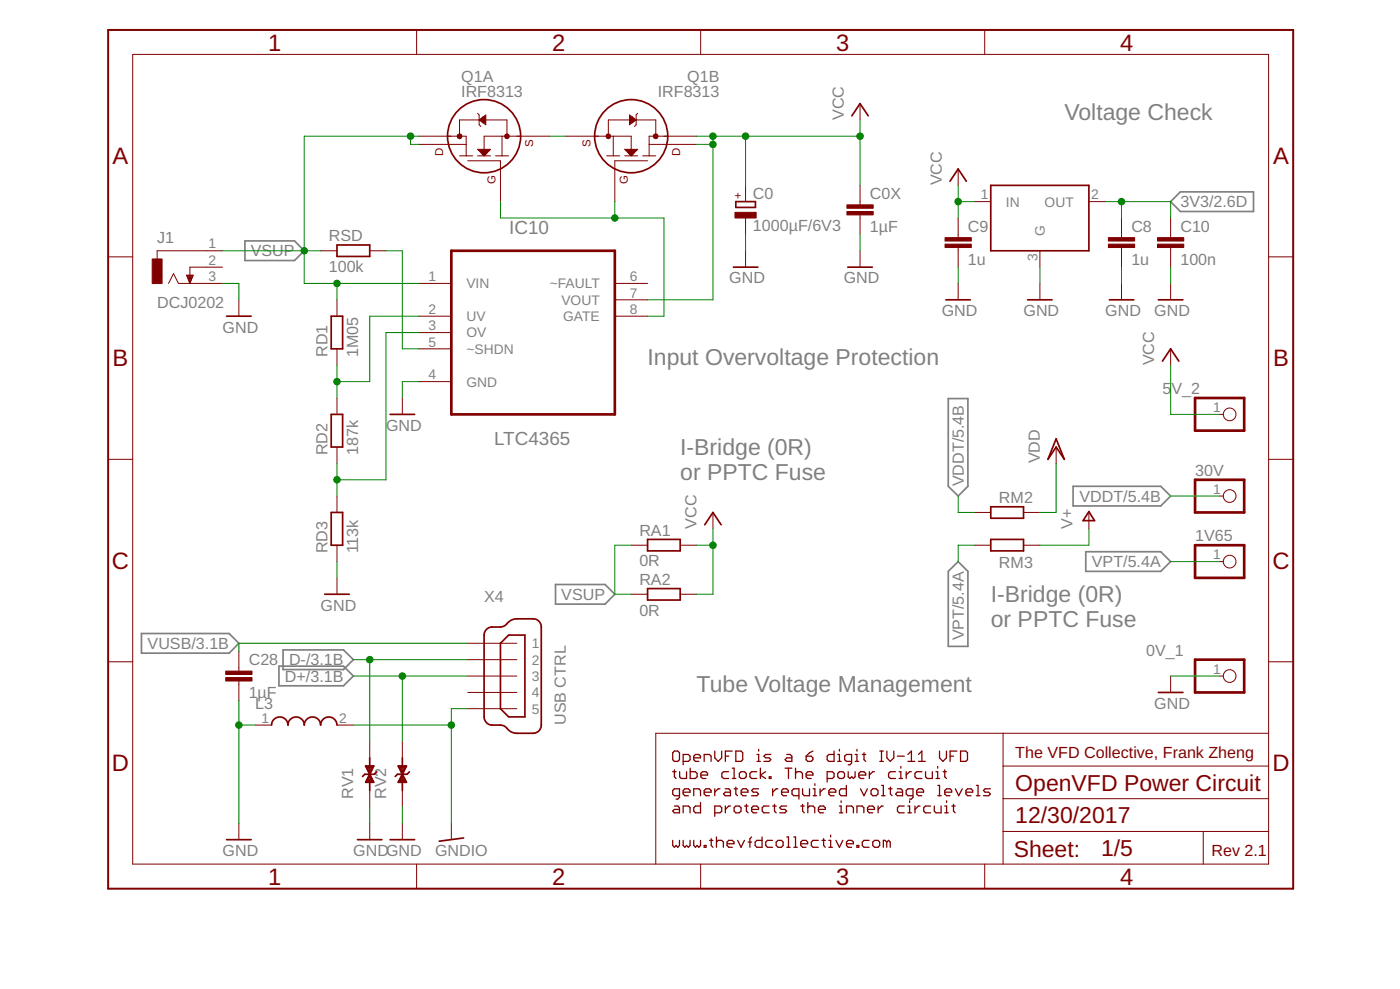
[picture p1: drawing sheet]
<svg xmlns="http://www.w3.org/2000/svg" width="210mm" height="148mm" viewBox="0 0 210 148" stroke-linecap="round" stroke-linejoin="round" font-family="sans-serif">
<path d="M36.7 36.1h7.5l1.4 1.5-1.4 1.4h-7.5zM175.5 30.2l1.5-1.5h10.9v3h-10.9zM142.2 59.7h2.9v13.2l-1.4 1.4-1.5-1.4zM160.9 72.9h13.1l1.5 1.4-1.5 1.5h-13.1zM21.2 94.9h13.2l1.4 1.5-1.4 1.5h-13.2zM41.8 99.8h9.7l1.5 1.5-1.5 1.4h-9.7zM42.4 97.4h9.1l1.5 1.4-1.5 1.5h-9.1zM83.3 87.6h7.4l1.5 1.4-1.5 1.5h-7.4zM142.2 85.6l1.5-1.5 1.4 1.5v11.2h-2.9zM162.8 82.7h11.2l1.5 1.4-1.5 1.5h-11.2z" fill="none" stroke="#808080" stroke-width=".25"/>
<g fill="none" stroke="#800000" stroke-width=".19">
<path d="M100.9 112.8l.2-.3h.5l.3 .3v1l-.3 .3h-.5l-.2-.3zM100.9 115.6h.5M101.1 115.3v1.1l.3 .2M101.9 119.2h-.8l-.2-.2v-.6l.2-.2h.8v1.3l-.3 .2h-.2M101.9 115.6v.8l.3 .2h.7v-1M102.4 114.1h.8l.3-.3v-.5l-.3-.3h-.8v1.6M102.4 118.7h1.1v-.3l-.3-.2h-.5l-.3 .2v.6l.3 .2h.5M103.5 115.1v1.5h.7l.3-.2v-.5l-.3-.3h-.7M104 113.5h1v-.2l-.2-.3h-.5l-.3 .3v.5l.3 .3h.5M104 119.2v-1h.8l.2 .2v.8M105.1 116.1h1v-.2l-.3-.3h-.5l-.2 .3v.5l.2 .2h.5M105.6 114.1v-1.1h.8l.2 .3v.8"/>
<path d="M105.6 118.7h1v-.3l-.2-.2h-.5l-.3 .2v.6l.3 .2h.5M107.2 112.5v1l.5 .6 .5-.6v-1M107.2 118.2v1M107.9 118.2h-.2l-.5 .5M108.7 118.2h.6l.2 .2v.8h-.8l-.2-.2 .2-.3h.8M108.8 113.3h.5M109.2 115.6h-.7l-.3 .3v.5l.3 .2h.7M109.8 112.5h-1v1.6M109.8 116.6h.5M109.8 115.1h.3v1.5M110.1 118.2h.5M110.3 112.5h.8l.3 .3v1l-.3 .3h-.8z"/>
<path d="M110.3 117.9v1.1l.3 .2M111.1 115.6h.5l.3 .3v.5l-.3 .2h-.5l-.3-.2v-.5zM111.1 118.7h1v-.3l-.2-.2h-.5l-.3 .2v.6l.3 .2h.5M113.5 115.6h-.8l-.3 .3v.5l.3 .2h.8M113.5 114.1h.5M113.5 113h.2v1.1M113.7 118.2h-.8l-.2 .2 .2 .3h.6l.2 .3-.2 .2h-.8M113.7 112.3v.2M114 115.1v1.5M114.8 115.6l-.8 .5 .8 .5M115.3 116.4h.3v.2h-.3zM115.6 113h-.8l-.3 .3 .3 .2h.5l.3 .3-.3 .3h-.8"/>
<path d="M115.8 118.2v1M116.6 118.2h-.2l-.6 .5M117.2 118.7h1v-.3l-.3-.2h-.5l-.2 .2v.6l.2 .2h.5M117.7 115.1h1M118 113h.5l.2 .3v.8h-.7l-.3-.3 .3-.3h.7M118.2 115.1v1.5M119.3 115.9l.2-.3h.6l.2 .3v.7M119.3 115.1v1.5M119.8 119.2h-.8l-.3-.2v-.6l.3-.2h.8v1.5M120.3 118.2v.8l.3 .2h.8v-1M120.9 113.3h.7l.3 .2v.3l-.3 .3h-.5l-.2-.3zM120.9 116.1h1v-.2l-.3-.3h-.5l-.2 .3v.5l.2 .2h.5"/>
<path d="M121.9 112.5l-.5 .3-.5 .5M121.9 118.2h.3v1M121.9 119.2h.5M122.2 117.4v.3M123 118.2v1M123.7 118.2h-.2l-.5 .5M124 116.6h.8l.3-.2v-.5l-.3-.3h-.8v1.6M124.3 118.7h1v-.3l-.2-.2h-.6l-.2 .2v.6l.2 .2h.6M125.1 112.5v1.6h-.8l-.3-.3v-.5l.3-.3h.8M125.6 114.1h.5M125.6 113h.3v1.1M125.9 112.3v.2"/>
<path d="M125.9 115.6h.5l.2 .3v.5l-.2 .2h-.5l-.3-.2v-.5zM126.1 120v.2M126.9 117.7v1.5h-.8l-.2-.2v-.6l.2-.2h.8M127.2 115.6v.8l.2 .2 .3-.2 .3 .2 .2-.2v-.8M127.7 114.1h-.8l-.3-.3v-.5l.3-.3h.8v1.3l-.3 .3h-.2M128.2 114.1h.5M128.2 113h.3v1.1M128.5 112.3v.2M128.8 116.1h1v-.2l-.3-.3h-.5l-.2 .3v.5l.2 .2h.5M129 118.2l.5 1 .5-1M129.3 113h.5M129.5 112.8v1l.3 .3"/>
<path d="M130.3 115.6v1M130.6 118.4l.3-.2h.5l.2 .2v.6l-.2 .2h-.5l-.3-.2zM131.1 115.6h-.2l-.6 .5M131.9 112.5h.5M131.9 114.1h.5M132.2 112.5v1.6M132.2 119.2h.5M132.2 117.7h.2v1.5M133 112.5v1l.5 .6 .5-.6v-1M133.2 118.2h.6M133.5 117.9v1.1l.3 .2M134.3 115.6h-.8l-.3 .3v.5l.3 .2h.8"/>
<path d="M134.5 118.2h.6l.2 .2v.8h-.8l-.2-.2 .2-.3h.8M134.6 113.3h1M134.8 115.6h.3v1M134.8 116.6h.5M135.1 114.8v.3M135.9 115.6v1M136.1 114.1h1.1M136.1 113l.6-.5v1.6M136.4 120v.2M136.6 115.6h-.2l-.5 .5M136.9 119.2h-.8l-.2-.2v-.6l.2-.2h.8v1.3l-.3 .2h-.2M137.4 118.7h1.1v-.3l-.3-.2h-.5l-.3 .2v.6l.3 .2h.5"/>
<path d="M137.7 114.1h1M137.7 113l.5-.5v1.6M138.2 115.6h-.8l-.2 .3v.5l.2 .2h.8M138.8 115.6v.8l.2 .2h.8v-1M140.3 115.6h.3v1M140.3 116.6h.6M140.6 114.8v.3M140.6 117.7h.3v1.5M140.6 119.2h.5M140.9 112.5v1l.5 .6 .5-.6v-1M141.4 115.6h.5M141.6 115.3v1.1l.3 .2"/>
<path d="M141.6 118.7h1.1v-.3l-.3-.2h-.5l-.3 .2v.6l.3 .2h.5M141.9 120v.2M142.5 113.3h.5M143.2 118.2l.5 1 .6-1M143.5 112.5h-1v1.6M144 112.5h.8l.3 .3v1l-.3 .3h-.8zM144.8 118.7h1v-.3l-.2-.2h-.5l-.3 .2v.6l.3 .2h.5M146.4 119.2h.5M146.4 117.7h.2v1.5M148.5 118.2h-.8l-.3 .2 .3 .3h.5l.3 .3-.3 .2h-.8M100.9 125.9v.8l.2 .2 .3-.2 .2 .2 .3-.2v-.8M101.1 120.8h.5l.3 .2v.8h-.8l-.2-.3 .2-.2h.8"/>
<path d="M102.4 121.8v-1h.8l.3 .2v.8M102.4 125.9v.8l.3 .2 .2-.2 .3 .2 .3-.2v-.8M104 125.9v.8l.3 .2 .2-.2 .3 .2 .2-.2v-.8M105 120.2v1.6h-.7l-.3-.3v-.5l.3-.2h.7M105.6 126.7h.3v.2h-.3zM106.4 125.9h.5M106.6 125.6v1.1l.3 .2M107.2 121.8h.7l.3-.3v-.5l-.3-.2h-.7v1.5M107.4 126.2l.3-.3h.5l.3 .3v.7M107.4 125.4v1.5M108.8 120.8v1M109 126.4h1v-.2l-.2-.3h-.5l-.3 .3v.5l.3 .2h.5"/>
<path d="M109.5 120.8h-.2l-.5 .5M110.1 121l.2-.2h.5l.3 .2v.5l-.3 .3h-.5l-.2-.3zM110.6 125.9l.5 1 .5-1M111.6 120.8h.6M111.9 120.5v1l.3 .3M112.2 126.2h.5M112.7 125.4l-.3 .2v1.3M112.7 121.3h1v-.3l-.2-.2h-.6l-.2 .2v.5l.2 .3h.6M114.3 125.4v1.5h-.8l-.3-.2v-.5l.3-.3h.8M115.3 120.8h-.8l-.2 .2v.5l.2 .3h.8M115.8 125.9h-.7l-.3 .3v.5l.3 .2h.7M115.8 120.8h.6"/>
<path d="M116.1 120.5v1l.3 .3M116.4 126.2l.2-.3h.6l.2 .3v.5l-.2 .2h-.6l-.2-.2zM117.9 120.8h-.7l-.3 .2 .3 .3h.5l.2 .2-.2 .3h-.8M118 125.4h.2v1.5M118 126.9h.5M119 125.4h.3v1.5M119 126.9h.5M120.1 120.8h.5M120.1 126.4h1v-.2l-.3-.3h-.5l-.2 .3v.5l.2 .2h.5M120.3 120.5v1l.3 .3M121.1 121l.3-.2h.5l.3 .2v.8M121.1 120.2v1.6"/>
<path d="M122.7 125.9h-.8l-.3 .3v.5l.3 .2h.8M122.7 121.3h1v-.3l-.2-.2h-.5l-.3 .2v.5l.3 .3h.5M123.2 125.9h.5M123.5 125.6v1.1l.2 .2M124.3 126.9h.5M124.3 125.9h.2v1M124.5 125.1v.3M125.3 125.9l.6 1 .5-1M125.9 120.8h.2v1M125.9 121.8h.5M126.9 126.4h1.1v-.2l-.3-.3h-.5l-.3 .3v.5l.3 .2h.5M126.9 121.8v-1h.8l.3 .2v.8"/>
<path d="M128.5 121.8v-1h.8l.2 .2v.8M128.5 126.7h.3v.2h-.3zM130.1 121.3h1v-.3l-.2-.2h-.6l-.2 .2v.5l.2 .3h.6M130.3 125.9h-.8l-.2 .3v.5l.2 .2h.8M130.9 126.2l.2-.3h.5l.3 .3v.5l-.3 .2h-.5l-.2-.2zM131.7 120.8v1M132.4 120.8h-.2l-.5 .5M132.9 126.2v.7M132.9 126.2l-.2-.3h-.3v1M132.9 126.2l.3-.3 .3 .3v.7M135.6 120.8h-.8l-.2 .2v.5l.2 .3h.8M136.1 120.8h.3v1"/>
<path d="M136.1 121.8h.6M137.2 120.8v1M137.9 120.8h-.2l-.5 .5M139.5 120.8h-.8l-.2 .2v.5l.2 .3h.8M140.1 120.8v.7l.2 .3h.8v-1M141.6 120.8h.3v1M141.6 121.8h.6M142.7 120.8h.5M143 120.5v1l.2 .3"/>
</g>
<path d="M67.7 37.6h24.5v24.5h-24.5zM179.2 59.6h7.3v4.9h-7.3zM179.2 71.9h7.3v4.9h-7.3zM179.2 81.7h7.3v4.9h-7.3zM179.2 98.8h7.3v4.9h-7.3z" fill="none" stroke="#800000" stroke-width=".4"/>
<g fill="none" stroke="#800000" stroke-width=".15">
<path d="M19.9 8.1h170.3v121.4h-170.3zM62.5 4.5v3.6M71.6 17l.2 .2v1.5l.3 .2M71.8 18h-2.9v2.4M71.8 18l1-.8v1.5zM72.7 18h3.3v2.4M94.4 17.2l1 .8-1 .7zM94.5 18h-3.3v2.4M95.4 18h2.9v2.4M95.6 17l-.2 .2v1.5l-.3 .2M105.1 4.5v3.6M128.9 15.5v2.5"/>
<path d="M147.6 4.5v3.6M16.2 38.5h3.7M33.4 37.6h-9.8v1.2M48.1 37.6h2.4M55.4 37.6h2.5M62.8 20.4h7.1v2.9M62.8 21.6h7.1M68.9 23.3h2M70.1 24.1h4.9v6.1M71.6 23.3h2M71.6 22.4h2l-1 .9zM72.8 22.9h.3"/>
<path d="M74.3 23.3h2M75.3 20.4v2.9M82.4 20.4h-9.8v2M84.8 20.4h9.8v2M91 23.3h1.9M91.9 20.4v2.9M93.7 23.3h1.9M93.7 22.4h1.9l-1 .9zM94.1 22.9h.3M96.4 23.3h1.9M97.1 24.1h-4.9v6.1M97.3 21.6h7.1"/>
<path d="M104.4 20.4h-7.1v2.9M111.8 27.8v2.4M111.8 32.7v2.4M111.8 37.6v2.4M128.9 27.8v2.9M128.9 32.2v2.9M128.9 37.6v2.4M143.7 25.3v2.5M143.7 32.7v2.9M143.7 37.1v2.9M146.1 30.2h2.4M155.9 37.6v2.4"/>
<path d="M163.3 30.2h2.4M168.1 32.7v2.9M168.1 37.1v2.9M175.5 32.7v2.9M175.5 37.1v2.9M190.2 38.5h3.7M25.3 42.5l.7-1.5 .8 1.5h6.6M28 41.2h1l-.5 1.3zM28 41.3h1M28 41.4h.9M28.1 41.5h.8M28.1 41.6h.7"/>
<path d="M28.2 41.7h.6M28.2 41.8h.5M28.3 42h.4M28.3 42.1h.3M28.3 42.2h.3M28.4 42.3h.1M28.4 42.4h.1M33.4 40h-4.9v2.5M35.8 44.9v2.5M50.5 44.9v2.5M50.5 52.3v2.4M50.5 59.6v2.5"/>
<path d="M60.3 59.6v2.5M62.8 42.5h4.9M62.8 47.4h4.9M62.8 49.8h4.9M62.8 52.3h4.9M62.8 57.2h4.9M92.2 42.5h4.9M92.2 47.4h4.9M92.2 44.9h4.9M143.7 42.5v2.4M155.9 42.5v2.4M168.1 42.5v2.4"/>
<path d="M175.5 42.5v2.4M175.5 52.3v2.4M16.2 68.8h3.7M50.5 67v2.4M50.5 74.3v2.5M106.9 76.8v2.4M146.1 76.8h2.4M153.5 76.8h2.4M158.3 67v2.4M163.3 76.8v2.4M182.9 62.1h.5M182.9 74.3h.5"/>
<path d="M190.2 68.8h3.7M16.2 99.1h3.7M35.8 97.6v2.9M50.5 81.7v2.4M50.5 86.6v2.4M70.1 96.4h7.4M70.1 98.8h7.4M94.6 81.7h2.5M94.6 89h2.5M102 81.7h2.4M102 89h2.4M146.1 81.7h2.4"/>
<path d="M153.5 81.7h2.4M182.9 84.1h.5M190.2 99.1h3.7M35.8 102v3M38.3 108.6h2.4M50.5 108.6h2.5M55.4 111.1v2.4M55.4 118.4v2.5M60.3 111.1v2.4M60.3 118.4v2.5M70.1 101.3h7.4M70.1 103.7h7.4"/>
<path d="M70.1 106.2h7.4M150.4 109.9v19.6M150.4 119.7h39.8M150.4 114.8h39.8M175.5 101.3v2.4M182.9 101.3h.5M190.2 109.9h-91.9v19.6M35.8 123.3v2.5M55.4 123.3v2.5M60.3 123.3v2.5M62.5 129.5v3.6M67.7 123.3v2.5"/>
<path d="M105.1 129.5v3.6M147.6 129.5v3.6M150.4 124.6h39.8M180.4 124.6v4.9"/>
<circle cx="184.4" cy="62.1" r=".95"/>
<circle cx="184.4" cy="74.3" r=".95"/>
<circle cx="184.4" cy="84.1" r=".95"/>
<circle cx="184.4" cy="101.3" r=".95"/>
</g>
<g fill="none" stroke="#800000" stroke-width=".25">
<path d="M127.7 17.4l1.2-1.9 1.3 1.9M50.5 36.7h4.9v1.7h-4.9zM110.3 30.2h3v.9h-3zM142.4 27.2l1.3-1.9 1.2 1.9M148.5 27.8h14.8v9.8h-14.8zM34 47.4h3.7M49.7 47.4h1.7v4.9h-1.7zM110 40h3.6M127.1 40h3.7M141.8 44.9h3.7M154.1 44.9h3.6M166.3 44.9h3.7"/>
<path d="M173.7 44.9h3.7M174.3 54.1l1.2-1.8 1.2 1.8M49.7 62.1h1.7v4.9h-1.7zM49.7 76.8h1.7v4.9h-1.7zM58.5 62.1h3.7M105.7 78.6l1.2-1.8 1.2 1.8M148.5 75.9h5v1.7h-5zM158.3 65.7l1.3 3.1-1.3-1.8-1.2 1.8zM163.3 76.6l.8 1.4h-1.7zM48.7 89h3.7M73 94.2a2.4 2.4 0 0 1 2-.3 1.56 1.56 0 0 0 1.2-.7 1.82 1.82 0 0 1 1.3-.5h2.4a1.21 1.21 0 0 1 1.3 1.2v14.7a1.21 1.21 0 0 1-1.3 1.3h-2.4a2.08 2.08 0 0 1-1.7-1 2.41 2.41 0 0 0-2-.3 1.21 1.21 0 0 1-1.2-1.2v-12.3a1.25 1.25 0 0 1 .4-.9zM76.3 95.1h2.4v12.3h-2.4l-1.3-1.2v-9.8z"/>
<path d="M97.1 80.8h4.9v1.7h-4.9zM97.1 88.2h4.9v1.7h-4.9zM148.5 80.8h5v1.7h-5zM40.7 108.6a1.23 1.23 0 0 1 1.3-1.2 1.23 1.23 0 0 1 1.2 1.2 1.22 1.22 0 0 1 1.2-1.2 1.22 1.22 0 0 1 1.2 1.2 1.23 1.23 0 0 1 1.2-1.2 1.23 1.23 0 0 1 1.3 1.2 1.23 1.23 0 0 1 1.2-1.2 1.23 1.23 0 0 1 1.2 1.2M54.8 114.8h1.2l-.6 1.2zM54.8 117.1h1.2M54.9 115h1M54.9 116.9h1M55 115.2h.8M55.1 116.7h.7M55.1 115.4h.6M55.2 116.5h.5"/>
<path d="M55.3 115.7h.3M55.3 116.3h.3M55.4 115.9h.1M55.4 116.1h.1M55.4 113.5v1.3M55.4 117.2v1.2M55.4 116l.6 1.2h-1.2zM56.5 115.6l-.4 .4h-1.4l-.3 .3M59.7 114.8h1.2l-.6 1.2zM59.8 117.1h1.1M59.8 115h1M59.9 116.9h.9"/>
<path d="M59.9 115.2h.8M60 116.7h.7M60 115.4h.6M60.1 116.5h.5M60.2 115.7h.3M60.2 116.3h.3M60.3 115.9h.1M60.3 116.1h.1M60.3 116l.6 1.2h-1.2zM60.3 113.5v1.3M60.3 117.2v1.2M61.4 115.6l-.4 .4h-1.4l-.4 .3"/>
<path d="M173.7 103.7h3.7M34 125.8h3.7M53.6 125.8h3.7M58.5 125.8h3.7M69.5 125.5l-3.7 .5"/>
<circle cx="72.6" cy="20.4" r="5.5"/>
<circle cx="94.6" cy="20.4" r="5.5"/>
</g>
<g fill="#800000" stroke="#800000" stroke-width=".15">
<path d="M33.8 101.5h4v.5h-4z"/>
<path d="M33.8 100.5h4v.5h-4z"/>
<path d="M110.2 31.8h3.2v.9h-3.2z"/>
<path d="M127 31.7h3.9v.5h-3.9z"/>
<path d="M127 30.7h3.9v.5h-3.9z"/>
<path d="M166.2 36.6h3.9v.5h-3.9z"/>
<path d="M166.2 35.6h3.9v.5h-3.9z"/>
<path d="M141.7 36.6h3.9v.5h-3.9z"/>
<path d="M141.7 35.6h3.9v.5h-3.9z"/>
<path d="M173.5 36.6h4v.5h-4z"/>
<path d="M173.5 35.6h4v.5h-4z"/>
<path d="M22.8 38.8h1.5v3.7h-1.5z"/>
</g>
<path d="M16.2 4.5h177.7v128.6h-177.7zM72.2 18.1l.1 .1M72.5 18h-.4l.4-.4v.7M72.7 17.5v1M94.5 17.5v1M94.8 18h.3l-.3-.4v.7M95 18.1l-.1 .1M71.8 22.5h1.5M72.1 22.6h1M93.9 22.5h1.5M94.1 22.6h1" fill="none" stroke="#800000" stroke-width=".3"/>
<path d="M72.3 22.9l.3 .2 .2-.2M94.4 22.9l.2 .2 .3-.2" fill="none" stroke="#800000" stroke-width=".51"/>
<path d="M72.2 22.7h.7M94.3 22.7h.7" fill="none" stroke="#800000" stroke-width=".38"/>
<path d="M71.8 18h.3M72.5 18h.2M94.5 18h.3M95.1 18h.3" fill="none" stroke="#800000" stroke-width=".21"/>
<g fill="#800000" stroke="#800000" stroke-width=".15">
<path d="M75.8 20.2l.2-.2 .3 .2 .1 .2-.1 .3-.3 .1-.2-.1-.2-.3z" fill-rule="evenodd"/>
<path d="M91 20.2l.2-.2 .3 .2 .1 .2-.1 .3-.3 .1-.2-.1-.2-.3z" fill-rule="evenodd"/>
<circle cx="68.9" cy="20.4" r=".37"/>
<circle cx="98.3" cy="20.4" r=".37"/>
</g>
<g fill="none" stroke="#008000" stroke-width=".15">
<path d="M128.9 18v9.8M33.4 37.6h14.7M57.9 37.6h2.4v14.7h2.5M61.6 20.4v1.2h1.2M62.8 20.4h-17.2v22.1h17.2M75 30.2v2.5h24.5v14.7h-2.4M82.4 20.4h2.4M92.2 30.2v2.5M104.4 20.4h24.5M104.4 21.6h2.5M106.9 20.4v24.5h-9.8M111.8 20.4v7.4"/>
<path d="M111.8 35.1v2.5M128.9 35.1v2.5M143.7 27.8v4.9M143.7 30.2h2.4M165.7 30.2h9.8v2.5M168.1 30.2v2.5M33.4 42.5h2.4v2.4M50.5 42.5v2.4M50.5 54.7v4.9M62.8 47.4h-7.4v9.8h-4.9M62.8 57.2h-2.5v2.4M62.8 49.8h-4.9v22.1h-7.4"/>
<path d="M143.7 40v2.5M155.9 40v2.5M168.1 40v2.5M175.5 40v2.5M175.5 54.7v7.4h7.4M50.5 69.4v4.9M106.9 79.2v9.8h-2.5M143.7 74.3v2.5h2.4M158.3 69.4v7.4h-2.4M163.3 79.2v2.5h-7.4M175.5 74.3h7.4M50.5 84.1v2.5"/>
<path d="M53 98.8h17.1M55.4 98.8v12.3M70.1 96.4h-34.3v1.2M94.6 81.7h-2.4v7.3h2.4M104.4 81.7h2.5M146.1 81.7h-2.4v2.4M175.5 84.1h7.4M35.8 105v18.3M35.8 108.6h2.5M53 108.6h14.7M53 101.3h17.1M60.3 101.3v9.8"/>
<path d="M70.1 106.2h-2.4v17.1M175.5 101.3h7.4M55.4 120.9v2.4M60.3 120.9v2.4"/>
</g>
<g fill="#008000" stroke="#008000" stroke-width=".15">
<circle cx="35.8" cy="108.6" r=".49"/>
<circle cx="106.9" cy="20.4" r=".49"/>
<circle cx="111.8" cy="20.4" r=".49"/>
<circle cx="128.9" cy="20.4" r=".49"/>
<circle cx="106.9" cy="21.6" r=".49"/>
<circle cx="106.9" cy="81.7" r=".49"/>
<circle cx="143.7" cy="30.2" r=".49"/>
<circle cx="60.3" cy="101.3" r=".49"/>
<circle cx="55.4" cy="98.8" r=".49"/>
<circle cx="50.5" cy="42.5" r=".49"/>
<circle cx="45.6" cy="37.6" r=".49"/>
<circle cx="61.6" cy="20.4" r=".49"/>
<circle cx="50.5" cy="57.2" r=".49"/>
<circle cx="50.5" cy="71.9" r=".49"/>
<circle cx="92.2" cy="32.7" r=".49"/>
<circle cx="168.1" cy="30.2" r=".49"/>
<circle cx="67.7" cy="108.6" r=".49"/>
</g>
<g font-size="3.6" fill="#800000">
<text x="40.2" y="7.6">1</text>
<text x="82.8" y="7.6">2</text>
<text x="125.4" y="7.6">3</text>
<text x="167.9" y="7.6">4</text>
<text x="16.9" y="24.6">A</text>
<text x="190.9" y="24.6">A</text>
<text x="16.9" y="54.9">B</text>
<text x="190.9" y="54.9">B</text>
<text x="16.8" y="85.2">C</text>
<text x="190.8" y="85.2">C</text>
<text x="16.8" y="115.5">D</text>
<text x="190.8" y="115.5">D</text>
<text x="40.2" y="132.5">1</text>
<text x="82.8" y="132.5">2</text>
<text x="125.4" y="132.5">3</text>
<text x="167.9" y="132.5">4</text>
</g>
<g font-size="3.5" fill="#808080">
<text x="159.6" y="18">Voltage Check</text>
<text x="97.1" y="54.7">Input Overvoltage Protection</text>
<text x="102" y="68.2">I-Bridge (0R)</text>
<text x="102" y="71.9">or PPTC Fuse</text>
<text x="148.6" y="90.2">I-Bridge (0R)</text>
<text x="148.6" y="93.9">or PPTC Fuse</text>
<text x="104.4" y="103.7">Tube Voltage Management</text>
</g>
<g font-size="3.5" fill="#800000">
<text x="152.2" y="118.4">OpenVFD Power Circuit</text>
<text x="152.2" y="123.3">12/30/2017</text>
<text x="152" y="128.4">Sheet:</text>
<text x="165.1" y="128.2">1/5</text>
</g>
<g font-size="2.8" fill="#808080">
<text x="76.3" y="35">IC10</text>
<text x="74.1" y="66.7">LTC4365</text>
</g>
<g font-size="2.4" fill="#808080">
<text x="69.1" y="14.5">IRF8313</text>
<text x="69.1" y="12.3">Q1A</text>
<text x="98.6" y="14.5">IRF8313</text>
<text x="103" y="12.3">Q1B</text>
<text x="126.5" y="18" transform="rotate(-90 126.5 18)">VCC</text>
<text x="112.9" y="29.7">C0</text>
<text x="130.4" y="29.8">C0X</text>
<text x="141.2" y="27.8" transform="rotate(-90 141.2 27.8)">VCC</text>
<text x="112.9" y="34.7">1000µF/6V3</text>
<text x="130.4" y="34.7">1µF</text>
<text x="145.1" y="34.7">C9</text>
<text x="169.6" y="34.7">C8</text>
<text x="177" y="34.7">C10</text>
<text x="177" y="31.1">3V3/2.6D</text>
<text x="23.6" y="36.3">J1</text>
<text x="37.6" y="38.4">VSUP</text>
<text x="49.3" y="40.8">100k</text>
<text x="49.3" y="36.1">RSD</text>
<text x="145.1" y="39.6">1u</text>
<text x="169.6" y="39.6">1u</text>
<text x="177" y="39.6">100n</text>
<text x="23.6" y="46.1">DCJ0202</text>
<text x="109.3" y="42.5">GND</text>
<text x="126.5" y="42.5">GND</text>
<text x="141.2" y="47.4">GND</text>
<text x="153.5" y="47.4">GND</text>
<text x="165.7" y="47.4">GND</text>
<text x="173.1" y="47.4">GND</text>
<text x="33.4" y="49.8">GND</text>
<text x="49.1" y="53.5" transform="rotate(-90 49.1 53.5)">RD1</text>
<text x="53.7" y="53.5" transform="rotate(-90 53.7 53.5)">1M05</text>
<text x="173.1" y="54.7" transform="rotate(-90 173.1 54.7)">VCC</text>
<text x="174.3" y="59">5</text>
<text x="175.6" y="59">V_2</text>
<text x="57.9" y="64.5">GND</text>
<text x="49.1" y="68.2" transform="rotate(-90 49.1 68.2)">RD2</text>
<text x="53.7" y="68.2" transform="rotate(-90 53.7 68.2)">187k</text>
<text x="155.9" y="69.4" transform="rotate(-90 155.9 69.4)">VDD</text>
<text x="179.2" y="71.3">30V</text>
<text x="144.5" y="72.9" transform="rotate(-90 144.5 72.9)">VDDT/5.4B</text>
<text x="149.8" y="75.3">RM2</text>
<text x="161.8" y="75.2">VDDT/5.4B</text>
<text x="49.1" y="82.9" transform="rotate(-90 49.1 82.9)">RD3</text>
<text x="53.7" y="82.9" transform="rotate(-90 53.7 82.9)">113k</text>
<text x="95.9" y="80.2">RA1</text>
<text x="104.4" y="79.2" transform="rotate(-90 104.4 79.2)">VCC</text>
<text x="160.8" y="79.2" transform="rotate(-90 160.8 79.2)">V+</text>
<text x="179.2" y="81.1">1V65</text>
<text x="84.2" y="89.9">VSUP</text>
<text x="95.9" y="84.9">0R</text>
<text x="95.9" y="87.6">RA2</text>
<text x="149.8" y="85.1">RM3</text>
<text x="163.7" y="85">VPT/5.4A</text>
<text x="48.1" y="91.5">GND</text>
<text x="72.6" y="90.3">X4</text>
<text x="95.9" y="92.2">0R</text>
<text x="144.5" y="95.9" transform="rotate(-90 144.5 95.9)">VPT/5.4A</text>
<text x="22.1" y="97.2">VUSB/3.1B</text>
<text x="37.3" y="99.7">C28</text>
<text x="43.3" y="99.7">D-/3.1B</text>
<text x="171.8" y="98.2">0V_1</text>
<text x="37.3" y="104.6">1µF</text>
<text x="38.3" y="106.2">L3</text>
<text x="42.7" y="102.1">D+/3.1B</text>
<text x="173.1" y="106.2">GND</text>
<text x="84.8" y="108.6" transform="rotate(-90 84.8 108.6)">USB CTRL</text>
<text x="53" y="119.7" transform="rotate(-90 53 119.7)">RV1</text>
<text x="57.9" y="119.7" transform="rotate(-90 57.9 119.7)">RV2</text>
<text x="33.4" y="128.2">GND</text>
<text x="53" y="128.2">GNDGND</text>
<text x="65.2" y="128.2">GNDIO</text>
</g>
<g font-size="2.4" fill="#800000">
<text x="152.2" y="113.5">The VFD Collective, Frank Zheng</text>
<text x="181.6" y="128.2">Rev 2.1</text>
</g>
<g font-size="2.1" fill="#808080">
<text x="147" y="29.9">1</text>
<text x="163.6" y="29.9">2</text>
<text x="150.8" y="30.9">IN</text>
<text x="156.6" y="30.9">OUT</text>
<text x="156.6" y="35.3" transform="rotate(-90 156.6 35.3)">G</text>
<text x="31.3" y="37.2">1</text>
<text x="31.3" y="39.7">2</text>
<text x="155.6" y="39.1" transform="rotate(-90 155.6 39.1)">3</text>
<text x="31.3" y="42.1">3</text>
<text x="64.3" y="42.1">1</text>
<text x="64.3" y="47">2</text>
<text x="69.9" y="43.2">VIN</text>
<text x="82.4" y="43.2">~FAULT</text>
<text x="84.2" y="45.6">VOUT</text>
<text x="94.4" y="42.1">6</text>
<text x="94.4" y="44.6">7</text>
<text x="94.4" y="47">8</text>
<text x="64.3" y="49.5">3</text>
<text x="64.3" y="51.9">5</text>
<text x="69.9" y="48.1">UV</text>
<text x="69.9" y="50.6">OV</text>
<text x="69.9" y="53">~SHDN</text>
<text x="84.4" y="48.1">GATE</text>
<text x="64.3" y="56.8">4</text>
<text x="69.9" y="57.9">GND</text>
<text x="181.9" y="61.7">1</text>
<text x="181.9" y="74">1</text>
<text x="181.9" y="83.8">1</text>
<text x="79.7" y="97.1">1</text>
<text x="79.7" y="99.6">2</text>
<text x="181.9" y="100.9">1</text>
<text x="79.7" y="102">3</text>
<text x="79.7" y="104.5">4</text>
<text x="79.7" y="106.9">5</text>
<text x="39.2" y="108.3">1</text>
<text x="50.9" y="108.3">2</text>
</g>
<g font-size="1.7" fill="#800000">
<text x="66.5" y="23.4" transform="rotate(-90 66.5 23.4)">D</text>
<text x="79.9" y="22" transform="rotate(-90 79.9 22)">S</text>
<text x="88.5" y="22" transform="rotate(-90 88.5 22)">S</text>
<text x="102" y="23.4" transform="rotate(-90 102 23.4)">D</text>
<text x="74.3" y="27.6" transform="rotate(-90 74.3 27.6)">G</text>
<text x="94.1" y="27.6" transform="rotate(-90 94.1 27.6)">G</text>
<text x="111.2" y="29.8" transform="rotate(-90 111.2 29.8)">+</text>
</g>
</svg>
